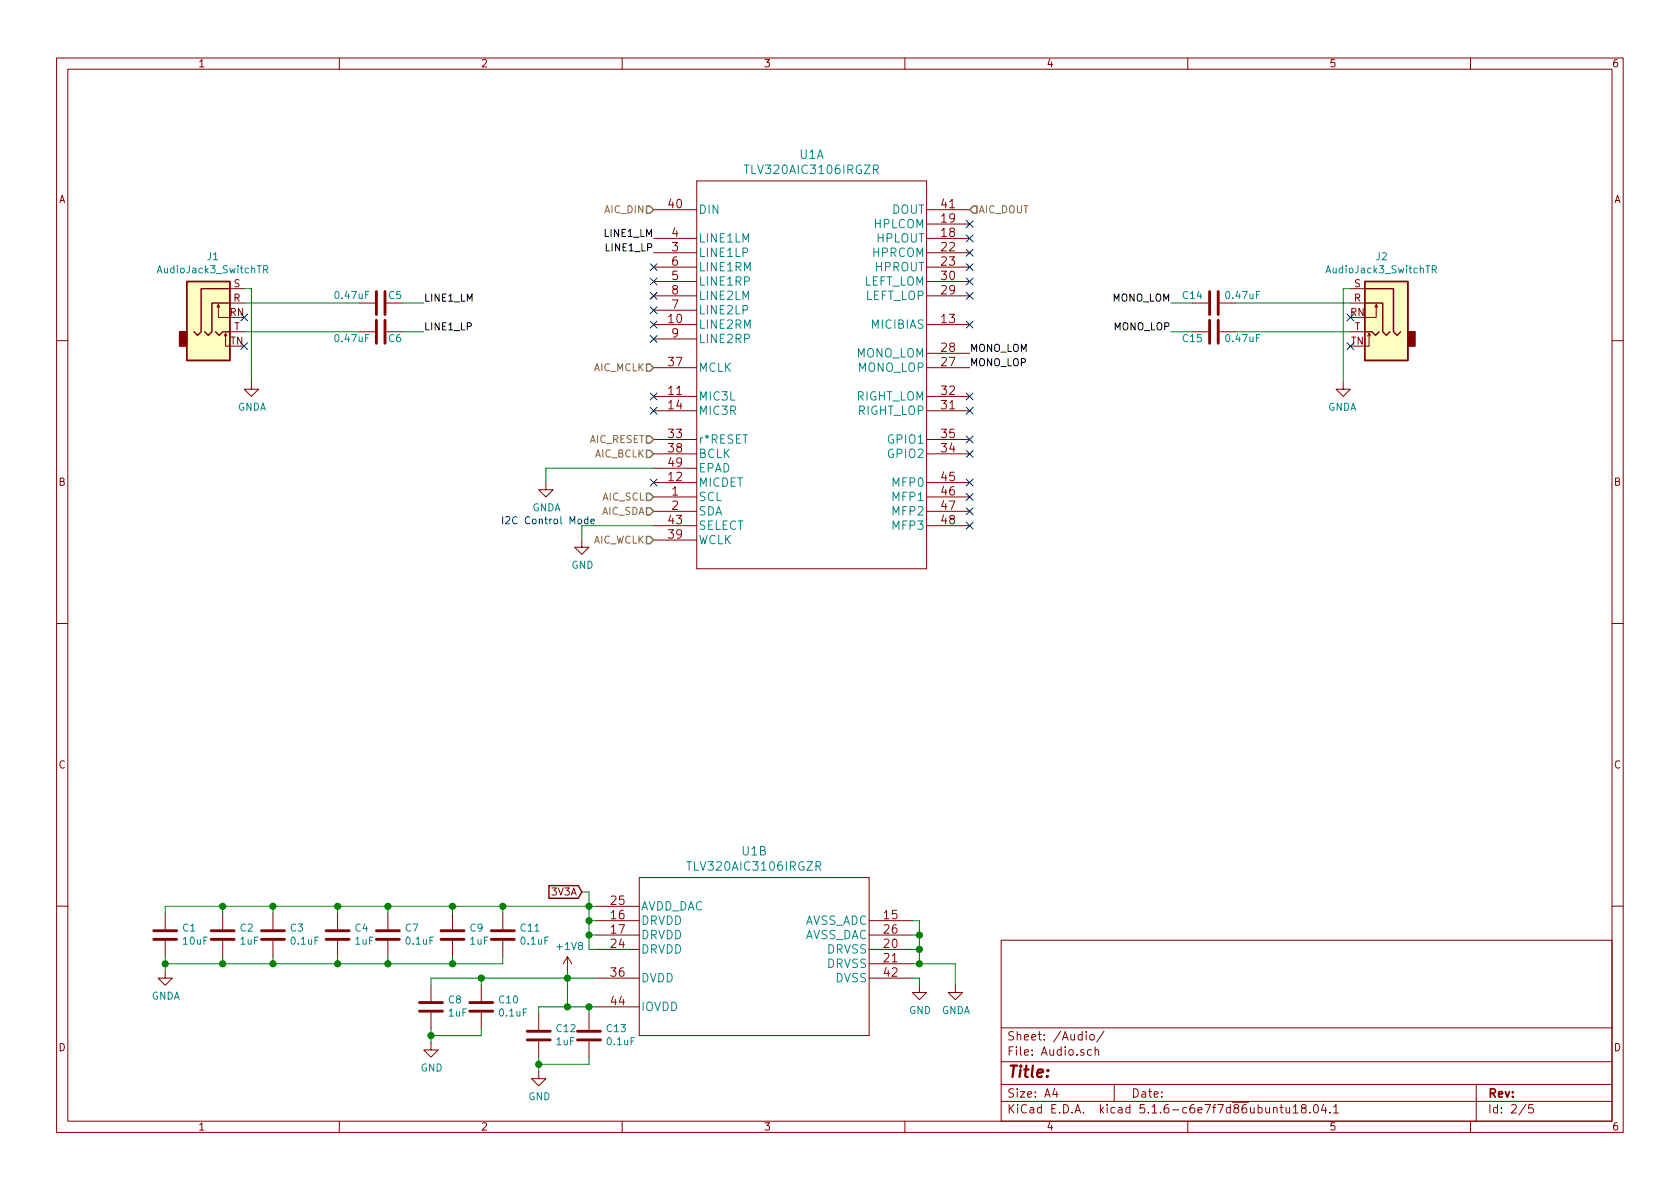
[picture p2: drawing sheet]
<svg xmlns="http://www.w3.org/2000/svg" width="297mm" height="210mm" viewBox="0 0 297 210" stroke-linecap="round" stroke-linejoin="round" font-family="sans-serif">
<g fill="none" stroke="#840000" stroke-width=".18">
<path d="M10 10.3h277v189.9h-277zM12 12.2h273v186.1h-273zM60 10.3v1.9M110 10.3v1.9M160 10.3v1.9M210 10.3v1.9M260 10.3v1.9M115.6 37.1h7.6M123.2 32h40.6v68.6h-40.6zM163.8 39.6h7.6M163.8 37.1h7.6M38.4 54.4l.2-.6v2.3h2"/>
<path d="M38.6 53.8l.3 .6M39.6 59.4l.3-.5v2.3h.7M39.9 58.9l.2 .5M40.6 53.6h2.6M40.6 58.7h2.6M40.6 51h2.6M63.5 53.6h2.8M63.5 58.7h2.8M68.3 53.6h2.8M115.6 57.4h7.6M115.6 42.2h7.6M115.6 44.7h7.6"/>
<path d="M115.6 47.2h7.6M115.6 52.3h7.6M115.6 49.8h7.6M115.6 54.9h7.6M115.6 59.9h7.6M163.8 57.4h7.6M163.8 42.2h7.6M163.8 44.7h7.6M163.8 47.2h7.6M163.8 52.3h7.6M163.8 49.8h7.6M210.8 53.6h2.8"/>
<path d="M210.8 58.7h2.8M215.6 53.6h2.8M215.6 58.7h2.8M238.8 53.6h2.5M238.8 58.7h2.5M238.8 51h2.5M242.1 58.9l-.3 .5M242.3 59.4l-.2-.5v2.3h-.8M243.3 53.8l-.2 .6M243.6 54.4l-.3-.6v2.3h-2M10 60.2h2M44.4 67.6v1.2h1.3l-1.3 1.3-1.2-1.3h1.2"/>
<path d="M115.6 70.1h7.6M115.6 72.6h7.6M115.6 65h7.6M115.6 77.7h7.6M163.8 70.1h7.6M163.8 72.6h7.6M163.8 65h7.6M163.8 62.5h7.6M163.8 77.7h7.6M237.5 67.6v1.2h-1.3l1.3 1.3 1.3-1.3h-1.3M285 60.2h2M96.5 85.3v1.3h1.3l-1.3 1.3-1.3-1.3h1.3"/>
<path d="M102.9 95.5v1.3h1.2l-1.2 1.2-1.3-1.2h1.3M115.6 87.9h7.6M115.6 85.3h7.6M115.6 90.4h7.6M115.6 80.3h7.6M115.6 95.5h7.6M115.6 93h7.6M115.6 82.8h7.6M163.8 87.9h7.6M163.8 85.3h7.6M163.8 90.4h7.6M163.8 80.3h7.6"/>
<path d="M163.8 93h7.6M10 110.3h2M285 110.3h2M113 155.2h40.7v27.9h-40.7zM10 160.2h2M29.2 171.7v1.3h1.3l-1.3 1.2-1.3-1.2h1.3M29.2 161.5v2.8M29.2 166.4v2.8M39.4 161.5v2.8M39.4 166.4v2.8M48.3 161.5v2.8M48.3 166.4v2.8"/>
<path d="M59.7 161.5v2.8M59.7 166.4v2.8M68.6 161.5v2.8M68.6 166.4v2.8M76.2 174.2v2.8M76.2 179.1v2.8M80 161.5v2.8M80 166.4v2.8M85.1 174.2v2.8M85.1 179.1v2.8M88.9 161.5v2.8M88.9 166.4v2.8"/>
<path d="M95.2 179.3v2.8M100.3 169.2l-.7 1.2M100.3 169.2v2.5M100.3 169.2l.8 1.2M104.1 179.3v2.8M105.4 162.8h7.6M105.4 165.3h7.6M105.4 167.9h7.6M105.4 160.3h7.6M105.4 173h7.6M105.4 178h7.6M153.7 162.8h7.6"/>
<path d="M153.7 165.3h7.6M153.7 167.9h7.6M153.7 170.4h7.6M153.7 173h7.6M162.6 174.2v1.3h1.2l-1.2 1.3-1.3-1.3h1.3M168.9 174.2v1.3h1.3l-1.3 1.3-1.3-1.3h1.3M177 166.3h108v32h-108zM285 160.2h2M60 198.3v1.9M76.2 184.4v1.3h1.3l-1.3 1.2-1.3-1.2h1.3M95.2 189.5v1.2h1.3l-1.3 1.3-1.2-1.3h1.2M95.2 184.1v2.8"/>
<path d="M104.1 184.1v2.8M110 198.3v1.9M160 198.3v1.9M177 194.8h108M177 191.8h108M177 187.8h108M177 181.8h108M186.5 192.5l-.4 1h1M186.8 193v1M192 182.4v.2M192 182.9v1M192.8 183.1l.2-.2 .4 .2v.7l-.2 .1-.4-.1z"/>
<path d="M193 185.7l-.4-.1-.3 .3v.6l.3 .1 .4-.1M193.6 185.7l.2-.1 .4 .1 .1 .9M193.6 185.1v1.5M195.2 182.3l-1.3 2M197 191.8v3M210 198.3v1.9M225.2 196l.2-.2 .3 .1 .1 .9M226.3 195.8h.6M226.5 195.3v1.3l.4 .2M227.4 195.8l.1 .9 .3 .1 .2-.1M228 195.8v1M228.7 195.8l.4-.5v1.5"/>
<path d="M228.7 196.8h.8M230.4 196l-.3-.2v-.3a.48 .48 0 0 1 .8 0l-.1 .4-.7 .2v.4l.3 .3h.3l.2-.3v-.4l-.2-.1M231.6 196.7v.1M232.4 195.4l.2-.1a.8 .8 0 0 1 .5 .8 .8 .8 0 0 1-.5 .7 1 1 0 0 1-.2-1.4zM234 195.2l-.3 1.1h.9M234.4 195.8v1M235.2 196.7v.1M235.8 195.8l.4-.5v1.5M235.8 196.8h.9M260 198.3v1.9M261 191.8v6.5M269.8 195.2l-1.2 2"/>
<path d="M271 195.3h-.7v.7l.2-.1 .5 .1 .1 .2-.1 .5-.2 .1-.5-.1"/>
</g>
<path d="M154.4 30l.7-.1 .2-.2-.1-.4-.2-.1h-.6v1.5M154.8 30l.5 .7M46.6 47.6h.6l.1-.2v-.3l-.2-.1h-.5v1.3M46.9 47.6l.4 .7M253.2 47.6h.6l.2-.2-.1-.3-.2-.1h-.5v1.3M253.5 47.6l.5 .7M144.3 153.2l.7-.1 .1-.2v-.4l-.3-.1h-.5v1.5M144.6 153.2l.5 .7" fill="none" stroke="#008484" stroke-width=".18"/>
<g fill="none" stroke="#840000" stroke-width=".51">
<path d="M66.5 51.6v4M66.5 56.6v4.1M68.1 51.6v4M68.1 56.6v4.1M213.9 51.6v4M213.9 56.6v4.1M215.4 51.6v4M215.4 56.6v4.1M27.2 164.6h4M27.2 166.1h4M37.3 164.6h4.1M37.3 166.1h4.1"/>
<path d="M46.2 164.6h4.1M46.2 166.1h4.1M57.7 164.6h4M57.7 166.1h4M66.5 164.6h4.1M66.5 166.1h4.1M74.2 177.3h4M74.2 178.8h4M78 164.6h4M78 166.1h4M83.1 177.3h4M83.1 178.8h4"/>
<path d="M86.9 164.6h4M86.9 166.1h4M93.2 182.4h4.1M93.2 183.9h4.1M102.1 182.4h4.1M102.1 183.9h4.1"/>
</g>
<g fill="#ffffc2" stroke="#ffffc2" stroke-width=".18">
<path d="M33 49.8h7.6v13.9h-7.6z"/>
<path d="M241.3 49.8h7.6v13.9h-7.6z"/>
</g>
<path d="M33 49.8h7.6v13.9h-7.6zM38.1 58.7l.6 .6 .7-.6h1.2M40.6 53.6h-3.1v5.1l-.7 .6-.6-.6M40.6 51h-5v7.7l-.7 .6-.6-.6M241.3 49.8h7.6v13.9h-7.6zM241.3 58.7h1.3l.6 .6 .6-.6M241.3 53.6h3.2v5.1l.6 .6 .6-.6M241.3 51h5.1v7.7l.6 .6 .6-.6M97.1 156.6h5.1l.7 1.1-.7 1.1h-5.1z" fill="none" stroke="#840000" stroke-width=".25"/>
<g fill="#840000" stroke="#840000" stroke-width=".25">
<path d="M31.7 58.7h1.3v2.5h-1.3z"/>
<path d="M248.9 58.7h1.3v2.5h-1.3z"/>
</g>
<g fill="none" stroke="#008400" stroke-width=".18">
<path d="M43.2 58.7h20.3M43.2 53.6h20.3M43.2 51h1.2v16.6M71.1 58.7h3.8M71.1 53.6h3.8M207 58.7h3.8M207 53.6h3.8M218.4 58.7h20.4M218.4 53.6h20.4M238.8 51h-1.3v16.6M115.6 82.8h-19.1v2.5M115.6 93h-12.7v2.5"/>
<path d="M102.9 157.7h1.2v10.2h1.3M29.2 169.2v2.5M39.4 160.3v1.2M39.4 169.2v1.2M48.3 160.3v1.2M48.3 169.2v1.2M59.7 160.3v1.2M59.7 169.2v1.2M68.6 160.3v1.2M68.6 169.2v1.2M80 160.3v1.2M80 169.2v1.2"/>
<path d="M85.1 173v1.2M88.9 169.2v1.2h-59.7M88.9 160.3v1.2M100.3 171.7v6.3M104.1 178v1.3M104.1 162.8h1.3M104.1 165.3h1.3M105.4 173h-29.2v1.2M105.4 160.3h-76.2v1.2M105.4 178h-10.2v1.3M161.3 162.8h1.3v7.6M161.3 173h1.3v1.2"/>
<path d="M161.3 167.9h1.3M161.3 170.4h7.6v3.8M161.3 165.3h1.3M76.2 181.9v2.5M85.1 181.9v1.2h-8.9M95.2 186.9v2.6M104.1 186.9v1.3h-8.9"/>
</g>
<path d="M114.3 36.4h.6l.7 .7-.7 .6h-.6zM172.1 36.4h.6v1.3h-.6l-.7-.6zM114.3 77.1h.6l.7 .6-.7 .7h-.6zM114.3 79.6h.6l.7 .7-.7 .6h-.6zM114.3 64.4h.6l.7 .6-.7 .7h-.6zM114.3 87.2h.6l.7 .7-.7 .6h-.6zM114.3 89.8h.6l.7 .6-.7 .7h-.6zM114.3 94.9h.6l.7 .6-.7 .6h-.6z" fill="none" stroke="#848400" stroke-width=".25"/>
<path d="M88.9 91.4v1.2M89.4 91.5l.5-.1 .2 .1v.2v.2l-.7 .7h.7" fill="none" stroke="#0000c2" stroke-width=".18"/>
<g fill="#008400" stroke="#008400" stroke-width=".25">
<circle cx="100.3" cy="178" r=".51"/>
<circle cx="39.4" cy="170.4" r=".51"/>
<circle cx="48.3" cy="170.4" r=".51"/>
<circle cx="104.1" cy="162.8" r=".51"/>
<circle cx="162.6" cy="167.9" r=".51"/>
<circle cx="59.7" cy="170.4" r=".51"/>
<circle cx="68.6" cy="160.3" r=".51"/>
<circle cx="59.7" cy="160.3" r=".51"/>
<circle cx="80" cy="170.4" r=".51"/>
<circle cx="162.6" cy="170.4" r=".51"/>
<circle cx="39.4" cy="160.3" r=".51"/>
<circle cx="162.6" cy="165.3" r=".51"/>
<circle cx="68.6" cy="170.4" r=".51"/>
<circle cx="48.3" cy="160.3" r=".51"/>
<circle cx="29.2" cy="170.4" r=".51"/>
<circle cx="88.9" cy="160.3" r=".51"/>
<circle cx="95.2" cy="188.2" r=".51"/>
<circle cx="104.1" cy="165.3" r=".51"/>
<circle cx="104.1" cy="160.3" r=".51"/>
<circle cx="100.3" cy="173" r=".51"/>
<circle cx="76.2" cy="183.1" r=".51"/>
<circle cx="85.1" cy="173" r=".51"/>
<circle cx="104.1" cy="178" r=".51"/>
<circle cx="80" cy="160.3" r=".51"/>
</g>
<g fill="none" stroke="#000084" stroke-width=".18">
<path d="M170.8 39l1.3 1.2M172.1 39l-1.3 1.2M42.6 55.5l1.2 1.2M43.8 55.5l-1.2 1.2M115 46.6l1.2 1.2M115 49.2l1.2 1.2M115 51.7l1.2 1.2M115 54.2l1.2 1.3M115 56.8l1.2 1.2M115 59.3l1.2 1.2M116.2 46.6l-1.2 1.2M116.2 49.2l-1.2 1.2"/>
<path d="M116.2 51.7l-1.2 1.2M116.2 54.2l-1.2 1.3M116.2 56.8l-1.2 1.2M116.2 59.3l-1.2 1.2M170.8 44.1l1.3 1.2M170.8 56.8l1.3 1.2M170.8 41.5l1.3 1.3M170.8 46.6l1.3 1.2M170.8 49.2l1.3 1.2M170.8 51.7l1.3 1.2M172.1 44.1l-1.3 1.2M172.1 56.8l-1.3 1.2"/>
<path d="M172.1 41.5l-1.3 1.3M172.1 46.6l-1.3 1.2M172.1 49.2l-1.3 1.2M172.1 51.7l-1.3 1.2M238.2 55.5l1.2 1.2M239.4 55.5l-1.2 1.2M42.6 60.6l1.2 1.2M43.8 60.6l-1.2 1.2M115 69.5l1.2 1.2M115 72l1.2 1.2M116.2 69.5l-1.2 1.2M116.2 72l-1.2 1.2"/>
<path d="M170.8 77.1l1.3 1.2M170.8 79.6l1.3 1.3M170.8 69.5l1.3 1.2M170.8 72l1.3 1.2M172.1 77.1l-1.3 1.2M172.1 79.6l-1.3 1.3M172.1 69.5l-1.3 1.2M172.1 72l-1.3 1.2M238.2 60.6l1.2 1.2M239.4 60.6l-1.2 1.2M115 84.7l1.2 1.2M116.2 84.7l-1.2 1.2"/>
<path d="M170.8 92.3l1.3 1.3M170.8 89.8l1.3 1.2M170.8 87.3l1.3 1.2M170.8 84.7l1.3 1.2M172.1 92.3l-1.3 1.3M172.1 89.8l-1.3 1.2M172.1 87.3l-1.3 1.2M172.1 84.7l-1.3 1.2"/>
</g>
<text font-size="2.8" fill="#840000" x="178" y="190.5">Title:</text>
<g font-size="2.1" fill="#008484">
<text x="141.4" y="28.1">U1A</text>
<text x="132.3" y="30.8">TLV320AIC3106IRGZR</text>
<text x="123.4" y="37.8">DIN</text>
<text x="154.5" y="40.4">HPLCOM</text>
<text x="157.7" y="37.8">DOUT</text>
<text x="123.4" y="45.4">LINE1LP</text>
<text x="123.4" y="42.9">LINE1LM</text>
<text x="123.4" y="48">LINE1RM</text>
<text x="154.3" y="45.4">HPRCOM</text>
<text x="154.8" y="48">HPROUT</text>
<text x="155" y="42.9">HPLOUT</text>
<text x="123.4" y="50.5">LINE1RP</text>
<text x="123.4" y="53.1">LINE2LM</text>
<text x="152.6" y="50.5">LEFT_LOM</text>
<text x="152.9" y="53.1">LEFT_LOP</text>
<text x="123.4" y="58.1">LINE2RM</text>
<text x="123.4" y="55.6">LINE2LP</text>
<text x="154.2" y="58.1">MICIBIAS</text>
<text x="123.4" y="65.8">MCLK</text>
<text x="123.4" y="60.7">LINE2RP</text>
<text x="151.3" y="63.2">MONO_LOM</text>
<text x="151.6" y="65.8">MONO_LOP</text>
<text x="123.4" y="70.8">MIC3L</text>
<text x="151.3" y="70.8">RIGHT_LOM</text>
<text x="123.4" y="73.4">MIC3R</text>
<text x="151.6" y="73.4">RIGHT_LOP</text>
<text x="123.4" y="78.5">r*RESET</text>
<text x="123.4" y="81">BCLK</text>
<text x="123.4" y="83.5">EPAD</text>
<text x="157.2" y="81">GPIO2</text>
<text x="157.2" y="78.5">GPIO1</text>
<text x="123.4" y="88.6">SCL</text>
<text x="123.4" y="86.1">MICDET</text>
<text x="158" y="86.1">MFP0</text>
<text x="158" y="88.6">MFP1</text>
<text x="123.4" y="91.2">SDA</text>
<text x="123.4" y="93.7">SELECT</text>
<text x="158" y="91.2">MFP2</text>
<text x="158" y="93.7">MFP3</text>
<text x="123.4" y="96.2">WCLK</text>
<text x="122.1" y="154">TLV320AIC3106IRGZR</text>
<text x="131.2" y="151.3">U1B</text>
<text x="113.3" y="161">AVDD_DAC</text>
<text x="113.3" y="163.5">DRVDD</text>
<text x="113.3" y="166.1">DRVDD</text>
<text x="142.1" y="163.5">AVSS_ADC</text>
<text x="142.1" y="166.1">AVSS_DAC</text>
<text x="113.3" y="168.6">DRVDD</text>
<text x="113.3" y="173.7">DVDD</text>
<text x="146.2" y="168.6">DRVSS</text>
<text x="146.2" y="171.2">DRVSS</text>
<text x="147.7" y="173.7">DVSS</text>
<text x="113.3" y="178.8">IOVDD</text>
</g>
<g font-size="2.1" fill="#840000">
<text x="118.2" y="36.8">40</text>
<text x="118.8" y="41.9">4</text>
<text x="166.5" y="41.9">18</text>
<text x="166.5" y="39.4">19</text>
<text x="166.5" y="36.8">41</text>
<text x="118.8" y="44.4">3</text>
<text x="118.8" y="47">6</text>
<text x="166.5" y="44.4">22</text>
<text x="166.5" y="47">23</text>
<text x="118.8" y="49.5">5</text>
<text x="118.8" y="52.1">8</text>
<text x="166.5" y="52.1">29</text>
<text x="166.5" y="49.5">30</text>
<text x="118.2" y="57.1">10</text>
<text x="118.8" y="54.6">7</text>
<text x="118.8" y="59.7">9</text>
<text x="166.5" y="57.1">13</text>
<text x="118.2" y="64.8">37</text>
<text x="166.5" y="64.8">27</text>
<text x="166.5" y="62.2">28</text>
<text x="118.2" y="69.8">11</text>
<text x="166.5" y="69.8">32</text>
<text x="118.2" y="72.4">14</text>
<text x="118.2" y="77.5">33</text>
<text x="166.5" y="72.4">31</text>
<text x="166.5" y="77.5">35</text>
<text x="118.2" y="80">38</text>
<text x="118.2" y="82.5">49</text>
<text x="166.5" y="80">34</text>
<text x="118.2" y="85.1">12</text>
<text x="118.8" y="87.6">1</text>
<text x="166.5" y="85.1">45</text>
<text x="166.5" y="87.6">46</text>
<text x="118.2" y="95.2">39</text>
<text x="118.2" y="92.7">43</text>
<text x="118.8" y="90.2">2</text>
<text x="166.5" y="90.2">47</text>
<text x="166.5" y="92.7">48</text>
<text x="108.1" y="160">25</text>
<text x="108.1" y="162.6">16</text>
<text x="108.1" y="165.1">17</text>
<text x="108.1" y="167.6">24</text>
<text x="156.3" y="162.6">15</text>
<text x="156.3" y="167.6">20</text>
<text x="156.3" y="165.1">26</text>
<text x="108.1" y="172.7">36</text>
<text x="156.3" y="170.2">21</text>
<text x="156.3" y="172.7">42</text>
<text x="108.1" y="177.8">44</text>
<text x="178" y="184">Sheet: /Audio/</text>
<text x="178" y="186.7">File: Audio.sch</text>
<text x="178" y="196.9">KiCad E.D.A. kicad 5.1.6-c6e7f7d86ubuntu18.04.1</text>
<text x="178" y="194.1">Size: A4</text>
<text x="200" y="194.1">Date:</text>
<text x="263" y="194.1">Rev:</text>
<text x="263" y="196.9">Id: 2/5</text>
</g>
<g font-size="1.8" fill="#840000">
<text x="35" y="11.9">1</text>
<text x="85" y="11.9">2</text>
<text x="135" y="11.9">3</text>
<text x="185" y="11.9">4</text>
<text x="235" y="11.9">5</text>
<text x="285" y="11.9">6</text>
<text x="10.4" y="35.9">A</text>
<text x="285.4" y="35.9">A</text>
<text x="41.3" y="53.3">R</text>
<text x="41.3" y="50.8">S</text>
<text x="239.4" y="53.3">R</text>
<text x="239.4" y="50.8">S</text>
<text x="40.6" y="55.9">RN</text>
<text x="41.4" y="58.4">T</text>
<text x="238.8" y="55.9">RN</text>
<text x="239.5" y="58.4">T</text>
<text x="40.7" y="61">TN</text>
<text x="238.9" y="61">TN</text>
<text x="10.4" y="85.9">B</text>
<text x="285.4" y="85.9">B</text>
<text x="10.4" y="135.9">C</text>
<text x="285.4" y="135.9">C</text>
<text x="97.7" y="158.4">3V3A</text>
<text x="10.4" y="185.9">D</text>
<text x="285.4" y="185.9">D</text>
<text x="35" y="199.9">1</text>
<text x="85" y="199.9">2</text>
<text x="135" y="199.9">3</text>
<text x="185" y="199.9">4</text>
<text x="235" y="199.9">5</text>
<text x="285" y="199.9">6</text>
</g>
<g font-size="1.8" fill="#848400">
<text x="107" y="37.7">AIC_DIN</text>
<text x="173" y="37.7">AIC_DOUT</text>
<text x="104.9" y="65.7">AIC_MCLK</text>
<text x="104.1" y="78.4">AIC_RESET</text>
<text x="105.1" y="80.9">AIC_BCLK</text>
<text x="106.5" y="88.5">AIC_SCL</text>
<text x="106.3" y="91.1">AIC_SDA</text>
<text x="104.7" y="96.1">AIC_WCLK</text>
</g>
<g font-size="1.8">
<text x="107" y="41.9">LINE1_LM</text>
<text x="107.3" y="44.4">LINE1_LP</text>
<text x="74.9" y="53.3">LINE1_LM</text>
<text x="196.6" y="53.3">MONO_LOM</text>
<text x="74.9" y="58.4">LINE1_LP</text>
<text x="196.9" y="58.4">MONO_LOP</text>
<text x="171.4" y="64.8">MONO_LOP</text>
<text x="171.4" y="62.2">MONO_LOM</text>
</g>
<g font-size="1.8" fill="#008484">
<text x="36.7" y="46">J1</text>
<text x="243.3" y="46">J2</text>
<text x="28.2" y="48.3">AudioJack3_SwitchTR</text>
<text x="59.4" y="52.9">0.47uF</text>
<text x="68.7" y="52.9">C5</text>
<text x="209.2" y="52.9">C14</text>
<text x="216.9" y="52.9">0.47uF</text>
<text x="234.8" y="48.3">AudioJack3_SwitchTR</text>
<text x="59.4" y="60.5">0.47uF</text>
<text x="68.7" y="60.5">C6</text>
<text x="209.2" y="60.5">C15</text>
<text x="216.9" y="60.5">0.47uF</text>
<text x="42" y="72.6">GNDA</text>
<text x="234.7" y="72.6">GNDA</text>
<text x="94.1" y="90.4">GNDA</text>
<text x="101" y="100.6">GND</text>
<text x="32.3" y="164.7">C1</text>
<text x="32.5" y="167.1">10uF</text>
<text x="42.5" y="164.7">C2</text>
<text x="42.5" y="167.1">1uF</text>
<text x="51.4" y="164.7">C3</text>
<text x="51.6" y="167.1">0.1uF</text>
<text x="62.8" y="164.7">C4</text>
<text x="62.8" y="167.1">1uF</text>
<text x="71.7" y="164.7">C7</text>
<text x="71.9" y="167.1">0.1uF</text>
<text x="83.1" y="164.7">C9</text>
<text x="83.2" y="167.1">1uF</text>
<text x="92.1" y="164.7">C11</text>
<text x="92.2" y="167.1">0.1uF</text>
<text x="98.6" y="168">+1V8</text>
<text x="26.7" y="176.8">GNDA</text>
<text x="79.3" y="177.4">C8</text>
<text x="79.3" y="179.8">1uF</text>
<text x="88.3" y="177.4">C10</text>
<text x="88.4" y="179.8">0.1uF</text>
<text x="160.7" y="179.3">GND</text>
<text x="166.4" y="179.3">GNDA</text>
<text x="98.4" y="184.8">1uF</text>
<text x="98.5" y="182.5">C12</text>
<text x="107.3" y="182.5">C13</text>
<text x="107.4" y="184.8">0.1uF</text>
<text x="74.4" y="189.5">GND</text>
<text x="93.4" y="194.6">GND</text>
</g>
<text font-size="1.8" fill="#0000c2" x="90.8" y="92.7">I2C Control Mode</text>
</svg>
